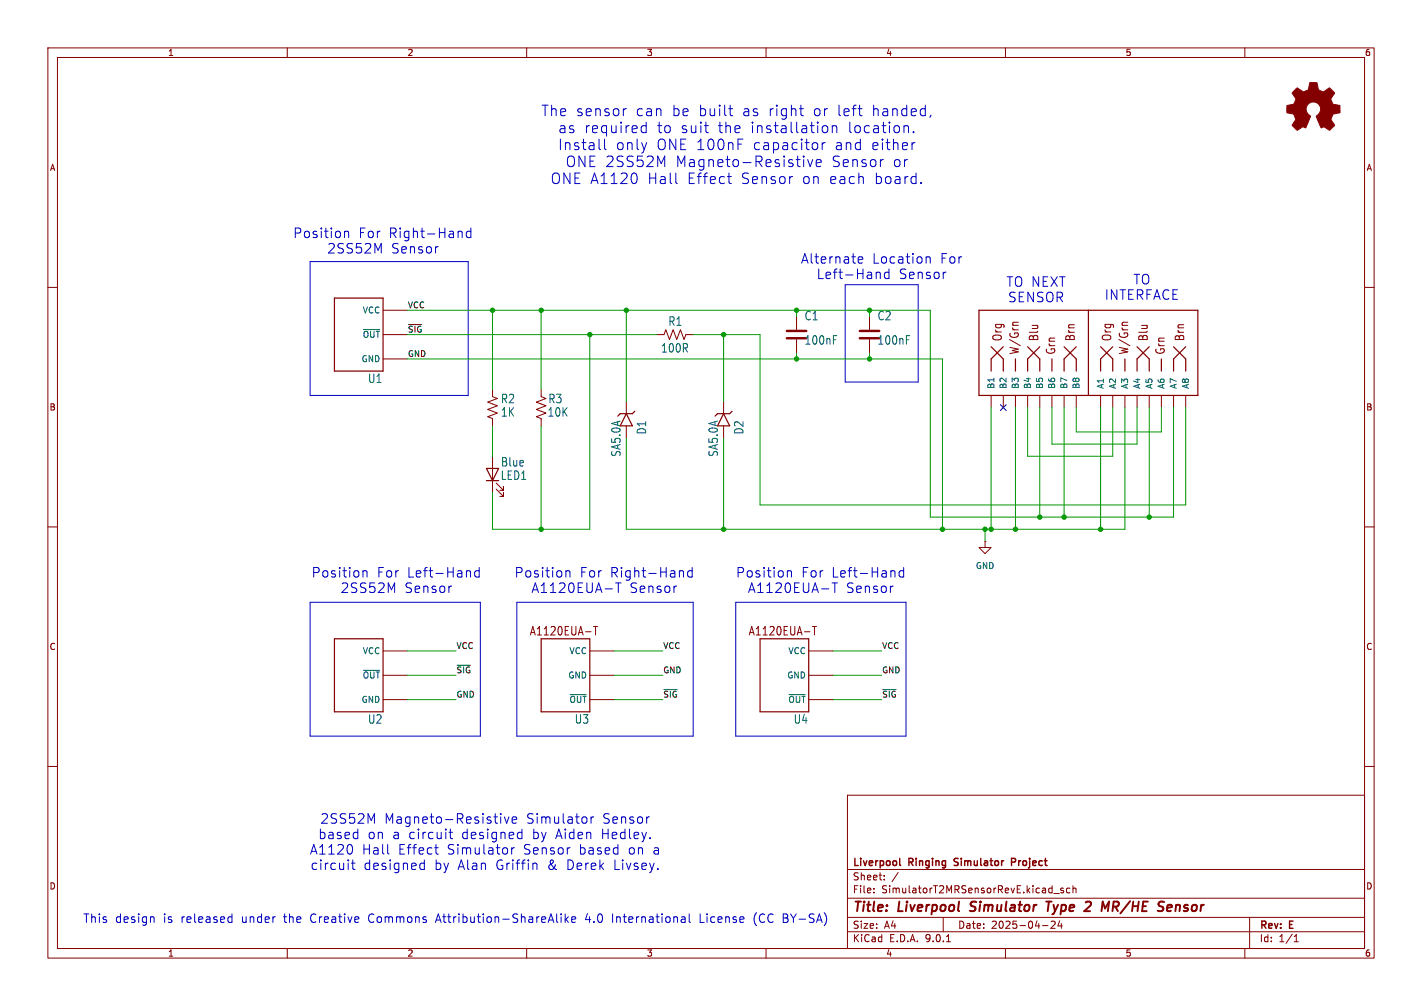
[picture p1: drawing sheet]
<svg xmlns="http://www.w3.org/2000/svg" width="297mm" height="210mm" viewBox="0 0 297 210" stroke-linecap="round" stroke-linejoin="round" font-family="sans-serif">
<g fill="none" stroke="#840000" stroke-width=".21">
<path d="M10 10h277v190h-277zM12 12h273v186h-273zM60 10v2M110 10v2M160 10v2M210 10v2M260 10v2M10 60h2M80 64.8h5.1M80 69.9h5.1M80 74.9h5.1M137.2 69.9h1.5l.4-1.1 .7 2.1 .8-2.1 .8 2.1 .7-2.1 .8 2.1 .4-1h1.5"/>
<path d="M166.4 66v2.8M166.4 70.9v2.8M181.6 66v2.8M181.6 70.9v2.8M212.7 67.3h-1.1M235.6 67.3h-1.1M285 60h2M102.9 81.3v1.5l1 .4-2 .7 2 .8-2 .8 2 .7-2 .8 1 .4v1.5M102.9 95.3v7.6M113 81.3v1.5l1 .4-2 .7 2 .8-2 .8 2 .7-2 .8 1 .4v1.5M130.8 83.8v2.6M130.8 88.9v2.5"/>
<path d="M151.1 83.8v2.6M151.1 88.9v2.5M207 82.6v2.5M209.5 82.6v2.5M212.1 82.6v2.5M214.6 82.6v2.5M217.2 82.6v2.5M219.7 82.6v2.5M222.2 82.6v2.5M224.8 82.6v2.5M229.9 82.6v2.5M232.4 82.6v2.5"/>
<path d="M234.9 82.6v2.5M237.5 82.6v2.5M240 82.6v2.5M242.6 82.6v2.5M245.1 82.6v2.5M247.6 82.6v2.5M10 110h2M103.6 102.1l1.6 1.5v-.7v.7h-.8M103.6 100.8l1.6 1.6v-.8v.8h-.8M205.7 113v1.3h1.3l-1.3 1.3-1.2-1.3h1.2M205.7 113h.1M285 110h2"/>
<path d="M80 135.9h5.1M123.2 135.9h5.1M124 130.8h.8M124.4 130.8v1.8M168.9 135.9h5.1M169.7 130.8h.8M170.1 130.8v1.8M80 141h5.1M80 146.1h5.1M123.2 141h5.1M123.2 146.1h5.1M168.9 141h5.1"/>
<path d="M168.9 146.1h5.1M10 160h2M177 166h108v32h-108zM285 160h2M60 198v2M110 198v2M160 198v2M177 194.5h108M177 191.5h108M177 187.5h108M177 181.5h108M182.5 186.3v.1"/>
<path d="M182.5 185.5v.1M184.7 183.6v.1M184.7 182.8v.1M187.6 182.1l-1.3 2M197 191.5v3M197.7 196.6h.8M210 198v2M217.7 193.2h1.2M219.7 192.3l-.2 .1M220.1 186.5h1.1M220.3 192.4v.5l-.8 .9h.9M221.3 192.2l-.3 1.1h.9"/>
<path d="M221.7 192.8v1M222.1 185.5l-.4-.1-.2 .2 .1 .2 .5 .2v.3h-.6M223.5 185.5l-.5-.1-.3 .3 .2 .6h.6M224.1 185.5l.2-.1 .4 .1v.9M224.1 184.9v1.5M260 198v2M261 191.5v6.5M270.3 196.6h.9M270.3 195.5l.4-.4v1.5"/>
</g>
<path d="M202.6 190.1l.2 .1M202.9 188.4l-.1 .6M218.5 188.2h1.1M219.1 188.2l-.3 2M227.7 188.3l.2 .3-.2 .5M232.5 189.3h.7M232.6 188.2l-.3 2M243.8 189.5l.9-.1v-.4h-.8l-.2 .9 .3 .3 .6-.1" fill="none" stroke="#840000" stroke-width=".4"/>
<path d="M199.3 179.3v.5M212 179.3l-.7-.1v1.5M212 179.9l-.7 .1M188 180.6l.1 .1M199.3 180.6l.2 .1" fill="none" stroke="#840000" stroke-width=".3"/>
<g fill="none" stroke="#840000" stroke-width=".25">
<path d="M69.8 62.2h10.2v15.3h-10.2zM204.5 64.8h45.7v17.8h-45.7zM207 72.4l2.5 2.5v2.6M209.5 72.4l-2.5 2.5v2.6M212.1 74.9v2.6M214.6 72.4l2.6 2.5v2.6M217.2 72.4l-2.6 2.5v2.6M219.7 74.9v2.6M222.2 72.4l2.6 2.5v2.6M224.8 72.4l-2.6 2.5v2.6M227.3 64.8v17.8M229.9 72.4l2.5 2.5v2.6"/>
<path d="M232.4 72.4l-2.5 2.5v2.6M234.9 74.9v2.6M237.5 72.4l2.5 2.5v2.6M240 72.4l-2.5 2.5v2.6M242.6 74.9v2.6M245.1 72.4l2.5 2.5v2.6M247.6 72.4l-2.5 2.5v2.6M101.6 97.8h2.5l-1.2 2.5zM130.8 86.4l1.3 2.5h-2.6zM132.6 85.9l-.5 .5h-2.6l-.5 .5M151.1 86.4l1.3 2.5h-2.5zM152.9 85.9l-.5 .5h-2.5l-.5 .5"/>
<path d="M101.6 100.3h2.5M69.8 133.4h10.2v15.2h-10.2zM113 133.4h10.2v15.2h-10.2zM158.7 133.4h10.2v15.2h-10.2z"/>
</g>
<path d="M75.9 68.8h3.4M174.1 70.1h.7M189.3 70.1h.7M75.9 139.9h3.4M119.1 145h3.4M164.8 145h3.4" fill="none" stroke="#006464" stroke-width=".21"/>
<path d="M270.4 18.8l.6-.5 .6 .5a1.06 1.06 0 0 0 1.2 .2 1.06 1.06 0 0 0 .6-1l.2-.8 1.5 .1 .1 .5a1.13 1.13 0 0 0 .7 1.2l.5 .2 1.3-.9 1 1.1-.4 .7a.75 .75 0 0 0-.1 1.2l.2 .4 1.5 .3v1.5l-.8 .2a.8 .8 0 0 0-1 .8v.2a1.72 1.72 0 0 0 .6 1.4v.2l-1 .9-.8-.5a.61 .61 0 0 0-1 0l-1-2.4a1.73 1.73 0 0 0 .2-2.8 1.54 1.54 0 0 0-2.2 .7 1.54 1.54 0 0 0 .8 2.1l-.9 2.2a.4 .4 0 0 1-.3 .2 .4 .4 0 0 1-.4-.3l-1.2 .8-.9-.9-.1-.2 .8-1.2-.3-.5a.71 .71 0 0 0-.9-.7l-.7-.2v-1.5l.4-.1a1.11 1.11 0 0 0 1.3-.7 .75 .75 0 0 0-.2-1.2l-.4-.6z" fill="#840000" stroke="#840000" stroke-width=".21"/>
<path d="M164.3 69.1h4.1M164.3 70.6h4.1M179.6 69.1h4M179.6 70.6h4" fill="none" stroke="#840000" stroke-width=".51"/>
<path d="M85.3 67.8h2.8M95.5 138.9h2.7M138.7 144h2.7M184.4 144h2.7" fill="none" stroke="#0f0f0f" stroke-width=".21"/>
<g fill="none" stroke="#0000c2" stroke-width=".21">
<path d="M125.2 31.1l.2 .1M126.3 29v1.9l.3 .3M130.8 22.7l-.4 .1M133 36.5l.1 .5-.1 .9M134 27.5l.3 .2 .7-.1M135 25.5v2.2M135 26.3l-.7-.1-.3 .2M141.2 38.2l.3 .1M147.1 26.2h.9M147.7 27.7h.3M151.9 36.9h.9M152.2 22.7h.8"/>
<path d="M152.2 38l.2 .2 .4 .1M152.5 22v1.8l.1 .3 .4 .1M154.1 29h1.1M165.3 36.9h.3M167 22.7h.8M167.4 24.1l.4 .1M167.9 33.3v1.5M168.7 33.3l.5 1.5 .5-1.5M170.5 34l1-.2-.1-.4-.6-.1-.3 .3 .1 1.1 .2 .1 .6-.1M170.7 30l.1 .2-.1 .8M171.7 29.8v1.4M171.9 26.3a.6 .6 0 0 1 1 .4v.6a.6 .6 0 0 1-1 .3"/>
<path d="M172.4 29.8l-.5 .1-.2 .3M173.8 26.4a.55 .55 0 0 1 1 .1v1.2M173.8 26.2v1.5M179.2 22.7h.9M179.9 24.2h.2M184.3 33.3h.2M189.1 26.2l.5 .1 .2 .2v1.2M190.8 27.5l.1 .1-.1 .1M190.8 27.5l-.1 .1 .1 .1M190.8 27.5v.2M191.1 29.8l-.4 .1M192.4 38.1l.1 .1-.1 .1"/>
<path d="M192.4 38.1l-.1 .1 .1 .1M192.4 38.1v.2M194.4 24.1l-.2 .4M64.8 54.6h33v28h-33zM72 48.3v1.3M72 48.5a.5 .5 0 0 1 .8 .1v1M96 48.3l.4 .1 .1 .2v1M98.3 48.4l-.5-.1-.4 .4v.5l.2 .3h.7M98.3 47.6v2M176.5 59.4h15.3v20.4h-15.3zM179.2 54.3l1-.2-.1-.4-.6-.1-.3 .3 .1 .9h.8M183.3 56.8h.3l.3 .3v1.1"/>
<path d="M185.7 56.9l-.6-.1-.4 .4v.6l.2 .3h.8M185.7 56.2v2M193.4 53.8a.5 .5 0 0 1 .9 .1v1M197.4 56.8h.2M75.8 119.3a.5 .5 0 0 1 .9 .1v1.1M75.8 119.1v1.4M98 119.1l.3 .3v1.1M100.1 119.2l-.6-.1-.4 .4v.6l.2 .3h.8M100.1 118.5v2M118.2 119.3a.5 .5 0 0 1 .8 .1v1.1M118.2 119.1v1.4M142.2 119.1h.3l.3 .3v1.1"/>
<path d="M144.6 119.2l-.6-.1-.4 .4v.6l.2 .3h.8M144.6 118.5v2M164.4 119.1v1.4M164.4 119.3a.5 .5 0 0 1 .9 .1v1.1M186.6 119.1l.3 .3v1.1M188.7 119.2l-.5-.1-.4 .4v.6l.2 .3h.7M188.7 118.5v2M64.8 125.7h35.5v28h-35.5zM94.1 122.4h.2M107.9 125.7h36.9v28h-36.9zM129.1 121.7v2M153.7 125.7h35.5v28h-35.5z"/>
<path d="M174.4 121.7v2M186.4 122.4h.1M73.5 176.7v1.2M73.7 179.5v1.7l.1 .2 .4 .1M81.1 178.2l.2 .1M88.6 179.5v2M90.8 177h.7M91.2 178.2l.3 .1M94.1 173.1v1.7l.1 .2 .3 .1M104.6 169.9v.1M104.6 170.5v1.4M105.3 170.5l.5 1.4 .5-1.4"/>
<path d="M106.9 177v1.3M107 171.2l.9-.2-.1-.4-.5-.1-.3 .3 .1 1h.7M107.3 177l-.4 .3M108.4 173.7l.6 .1M109 175l-.6 .1M109 173.1v2M123.4 170.5v1.4M124 170.5l-.4 .1-.2 .3M31.9 191.4l.3 .2v1M47.9 191.4l.5 .1M48.4 190.8v1.8M48.4 192.5l-.5 .1"/>
<path d="M73.4 180.2h.8M87.9 180.3h.7M87.9 181.4h.7M111.6 180.2h.3l.3 .3v1M116.3 190.8v1.5l.2 .3M117.2 190.8v.2M117.2 191.4v1.2M118 190.8v1.8M118.2 191.9l.5 .7M118.7 191.4l-.7 .7M119.4 192l.8-.2v-.3l-.5-.1-.3 .2 .1 .9h.7M142.5 191.4h.3l.3 .2v1"/>
<path d="M143.1 192.5l-.6 .1M143.1 191.8l-.6 .1M144 190.8v1.5l.2 .3M163.6 191.6h.6M164.2 190.8h-.6v1.8h.7"/>
</g>
<g fill="none" stroke="#009600" stroke-width=".21">
<path d="M85.1 69.9h52.1M85.1 64.8h109.2v43.2h50.8v-22.9M85.1 74.9h111.7v35.6M102.9 64.8v16.5M113 64.8v16.5M123.2 69.9v40.6h-20.3v-7.6M130.8 64.8v19M144.8 69.9h13.9v35.5h88.9v-20.3M151.1 69.9v13.9M166.4 64.8v1.2M166.4 73.7v1.2M181.6 64.8v1.2"/>
<path d="M181.6 73.7v1.2M102.9 88.9v6.4M113 88.9v21.6M151.1 91.4v19.1M207 85.1v25.4M212.1 85.1v25.4M214.6 85.1v10.2h17.8v-10.2M217.2 85.1v22.9M219.7 85.1v7.6h17.8v-7.6M222.2 85.1v22.9M224.8 85.1v5.1h17.8v-5.1M229.9 85.1v25.4"/>
<path d="M234.9 85.1v25.4h-104.1v-19.1M240 85.1v22.9M205.7 110.5v2.5M85.1 135.9h10.1M128.3 135.9h10.1M174 135.9h10.1M85.1 141h10.1M85.1 146.1h10.1M128.3 141h10.1M128.3 146.1h10.1M174 141h10.1M174 146.1h10.1"/>
</g>
<path d="M208.9 84.5l1.3 1.2M210.2 84.5l-1.3 1.2" fill="none" stroke="#000084" stroke-width=".21"/>
<g fill="#009600" stroke="#009600" stroke-width=".21">
<circle cx="130.8" cy="64.8" r=".46"/>
<circle cx="123.2" cy="69.9" r=".46"/>
<circle cx="113" cy="64.8" r=".46"/>
<circle cx="102.9" cy="64.8" r=".46"/>
<circle cx="113" cy="110.5" r=".46"/>
<circle cx="181.6" cy="64.8" r=".46"/>
<circle cx="151.1" cy="69.9" r=".46"/>
<circle cx="166.4" cy="74.9" r=".46"/>
<circle cx="166.4" cy="64.8" r=".46"/>
<circle cx="181.6" cy="74.9" r=".46"/>
<circle cx="240" cy="108" r=".46"/>
<circle cx="229.9" cy="110.5" r=".46"/>
<circle cx="196.8" cy="110.5" r=".46"/>
<circle cx="151.1" cy="110.5" r=".46"/>
<circle cx="212.1" cy="110.5" r=".46"/>
<circle cx="207" cy="110.5" r=".46"/>
<circle cx="217.2" cy="108" r=".46"/>
<circle cx="222.2" cy="108" r=".46"/>
<circle cx="205.7" cy="110.5" r=".46"/>
</g>
<g font-size="3.1" fill="#0000c2">
<text x="113" y="24.5">The sensor</text>
<text x="116.5" y="28">as</text>
<text x="122" y="28">required</text>
<text x="132.7" y="24.5">can</text>
<text x="137.2" y="28">to</text>
<text x="140.3" y="24.5">be</text>
<text x="142.1" y="28">suit</text>
<text x="145.9" y="24.5">built</text>
<text x="149.9" y="28">the</text>
<text x="155" y="24.5">as</text>
<text x="156.7" y="28">installation</text>
<text x="160.5" y="24.5">right</text>
<text x="169.8" y="24.5">or</text>
<text x="174.8" y="24.5">left</text>
<text x="177.1" y="28">location.</text>
<text x="182.1" y="24.5">handed,</text>
<text x="116.5" y="31.6">Install</text>
<text x="118.1" y="35.1">ONE 2SS52M</text>
<text x="128.6" y="31.6">only</text>
<text x="137.1" y="31.6">ONE 100nF</text>
<text x="141.1" y="35.1">Magneto-Resistive</text>
<text x="157.2" y="31.6">capacitor</text>
<text x="173.7" y="35.1">Sensor</text>
<text x="174.3" y="31.6">and</text>
<text x="182" y="31.6">either</text>
<text x="186.5" y="35.1">or</text>
<text x="114.9" y="38.6">ONE A1120</text>
<text x="135.2" y="38.6">Hall</text>
<text x="143.5" y="38.6">Effect</text>
<text x="154.7" y="38.6">Sensor</text>
<text x="167.5" y="38.6">on</text>
<text x="173.2" y="38.6">each</text>
<text x="182.6" y="38.6">board.</text>
</g>
<g font-size="2.8" fill="#0000c2">
<text x="61.2" y="49.9">Position</text>
<text x="68.3" y="53.1">2SS52M</text>
<text x="74.8" y="49.9">For</text>
<text x="81.2" y="49.9">Right-Hand</text>
<text x="81.7" y="53.1">Sensor</text>
<text x="167.2" y="55.2">Alternate</text>
<text x="170.5" y="58.5">Left-Hand</text>
<text x="182.1" y="55.2">Location</text>
<text x="187.7" y="58.5">Sensor</text>
<text x="196.4" y="55.2">For</text>
<text x="236.7" y="59.5">TO</text>
<text x="210.1" y="60">TO NEXT</text>
<text x="210.5" y="63.3">SENSOR</text>
<text x="230.7" y="62.7">INTERFACE</text>
<text x="65" y="120.8">Position</text>
<text x="71.1" y="124">2SS52M</text>
<text x="78.7" y="120.8">For</text>
<text x="84.5" y="124">Sensor</text>
<text x="85" y="120.8">Left-Hand</text>
<text x="107.4" y="120.8">Position</text>
<text x="110.9" y="124">A1120EUA-T</text>
<text x="121.1" y="120.8">For</text>
<text x="127.4" y="120.8">Right-Hand</text>
<text x="131.5" y="124">Sensor</text>
<text x="153.7" y="120.8">Position</text>
<text x="156.1" y="124">A1120EUA-T</text>
<text x="167.3" y="120.8">For</text>
<text x="173.7" y="120.8">Left-Hand</text>
<text x="176.7" y="124">Sensor</text>
<text x="66.8" y="172.2">2SS52M</text>
<text x="80.2" y="172.2">Magneto-Resistive</text>
<text x="109.9" y="172.2">Simulator</text>
<text x="125.9" y="172.2">Sensor</text>
<text x="64.7" y="178.6">A1120</text>
<text x="66.4" y="175.4">based</text>
<text x="75.6" y="178.6">Hall</text>
<text x="76.8" y="175.4">on</text>
<text x="82" y="175.4">a circuit</text>
<text x="83.1" y="178.6">Effect</text>
<text x="93.4" y="178.6">Simulator</text>
<text x="96.5" y="175.4">designed</text>
<text x="109.4" y="178.6">Sensor</text>
<text x="111.3" y="175.4">by</text>
<text x="116.2" y="175.4">Aiden</text>
<text x="121" y="178.6">based</text>
<text x="125.8" y="175.4">Hedley.</text>
<text x="131.4" y="178.6">on</text>
<text x="136.6" y="178.6">a</text>
<text x="64.8" y="181.8">circuit</text>
<text x="75.9" y="181.8">designed</text>
<text x="90.7" y="181.8">by</text>
<text x="95.6" y="181.8">Alan</text>
<text x="103.6" y="181.8">Griffin</text>
<text x="114.4" y="181.8">&amp;</text>
<text x="118.5" y="181.8">Derek</text>
<text x="128.3" y="181.8">Livsey.</text>
</g>
<g font-size="2.8" fill="#840000">
<text x="178" y="190.9">Title:</text>
<text x="187.7" y="190.9">Liverpool</text>
<text x="203.5" y="190.9">Simulator</text>
<text x="220.2" y="190.9">Type</text>
<text x="229.1" y="190.9">2</text>
<text x="233.3" y="190.9">MR/HE</text>
<text x="245.9" y="190.9">Sensor</text>
</g>
<g font-size="2.5" fill="#006464">
<text x="139.5" y="68.2">R1</text>
<text x="167.9" y="67.1">C1</text>
<text x="183.2" y="67.1">C2</text>
<text x="138" y="73.8">100R</text>
<text x="167.9" y="72.2">100nF</text>
<text x="183.2" y="72.2">100nF</text>
<text x="76.8" y="80.2">U1</text>
<text x="104.5" y="84.4">R2</text>
<text x="104.5" y="87.2">1K</text>
<text x="114.3" y="87.2">10K</text>
<text x="114.4" y="84.4">R3</text>
<text x="129.8" y="95.5" transform="rotate(-90 129.8 95.5)">SA5.0A</text>
<text x="135.2" y="90.8" transform="rotate(-90 135.2 90.8)">D1</text>
<text x="150.1" y="95.5" transform="rotate(-90 150.1 95.5)">SA5.0A</text>
<text x="155.5" y="90.8" transform="rotate(-90 155.5 90.8)">D2</text>
<text x="104.5" y="100.4">LED1</text>
<text x="104.6" y="97.6">Blue</text>
<text x="76.8" y="151.3">U2</text>
<text x="120" y="151.3">U3</text>
<text x="165.7" y="151.3">U4</text>
</g>
<g font-size="2.5" fill="#840000">
<text x="209.4" y="71.3" transform="rotate(-90 209.4 71.3)">Org</text>
<text x="217.1" y="71.3" transform="rotate(-90 217.1 71.3)">Blu</text>
<text x="224.7" y="71.3" transform="rotate(-90 224.7 71.3)">Brn</text>
<text x="232.3" y="71.3" transform="rotate(-90 232.3 71.3)">Org</text>
<text x="239.9" y="71.3" transform="rotate(-90 239.9 71.3)">Blu</text>
<text x="247.5" y="71.3" transform="rotate(-90 247.5 71.3)">Brn</text>
<text x="213" y="74.1" transform="rotate(-90 213 74.1)">W/Grn</text>
<text x="220.6" y="74.1" transform="rotate(-90 220.6 74.1)">Grn</text>
<text x="235.9" y="74.1" transform="rotate(-90 235.9 74.1)">W/Grn</text>
<text x="243.5" y="74.1" transform="rotate(-90 243.5 74.1)">Grn</text>
<text x="110.6" y="132.9">A1120EUA-T</text>
<text x="156.3" y="132.9">A1120EUA-T</text>
</g>
<g font-size="2.5" fill="#0000c2">
<text x="17.3" y="192.8">This</text>
<text x="24" y="192.8">design</text>
<text x="34.1" y="192.8">is</text>
<text x="37.8" y="192.8">released</text>
<text x="50.5" y="192.8">under</text>
<text x="59.4" y="192.8">the</text>
<text x="65" y="192.8">Creative</text>
<text x="77.3" y="192.8">Commons</text>
<text x="91.5" y="192.8">Attribution-ShareAlike</text>
<text x="122.8" y="192.8">4.0</text>
<text x="128.4" y="192.8">International</text>
<text x="146.8" y="192.8">License</text>
<text x="158.2" y="192.8">(CC</text>
<text x="164.4" y="192.8">BY-SA)</text>
</g>
<g font-size="2.1" fill="#840000">
<text x="178" y="184">Sheet:</text>
<text x="178" y="181.2">Liverpool</text>
<text x="189.9" y="181.2">Ringing</text>
<text x="200" y="181.2">Simulator</text>
<text x="212.5" y="181.2">Project</text>
<text x="178" y="186.7">File:</text>
<text x="184.1" y="186.7">SimulatorT2MRSensorRevE.kicad_sch</text>
<text x="178" y="196.9">KiCad</text>
<text x="178" y="194.1">Size:</text>
<text x="184.7" y="194.1">A4</text>
<text x="185.7" y="196.9">E.D.A.</text>
<text x="193.3" y="196.9">9.0.1</text>
<text x="200" y="194.1">Date:</text>
<text x="207" y="194.1">2025-04-24</text>
<text x="263" y="194.3">Rev:</text>
<text x="263" y="196.9">Id:</text>
<text x="267.1" y="196.9">1/1</text>
<text x="269.4" y="194.3">E</text>
</g>
<g font-size="1.8" fill="#840000">
<text x="35" y="11.9">1</text>
<text x="85" y="11.9">2</text>
<text x="135" y="11.9">3</text>
<text x="185" y="11.9">4</text>
<text x="235" y="11.9">5</text>
<text x="285" y="11.9">6</text>
<text x="10.3" y="35.9">A</text>
<text x="285.3" y="35.9">A</text>
<text x="10.3" y="85.9">B</text>
<text x="285.3" y="85.9">B</text>
<text x="10.3" y="135.9">C</text>
<text x="285.3" y="135.9">C</text>
<text x="10.3" y="185.9">D</text>
<text x="285.3" y="185.9">D</text>
<text x="35" y="199.9">1</text>
<text x="85" y="199.9">2</text>
<text x="135" y="199.9">3</text>
<text x="185" y="199.9">4</text>
<text x="235" y="199.9">5</text>
<text x="285" y="199.9">6</text>
</g>
<g font-size="1.8" fill="#006464">
<text x="75.7" y="65.6">VCC</text>
<text x="75.7" y="70.7">~{OUT}</text>
<text x="75.4" y="75.8">GND</text>
<text x="207.9" y="81.3" transform="rotate(-90 207.9 81.3)">B1</text>
<text x="210.4" y="81.3" transform="rotate(-90 210.4 81.3)">B2</text>
<text x="213" y="81.3" transform="rotate(-90 213 81.3)">B3</text>
<text x="215.5" y="81.3" transform="rotate(-90 215.5 81.3)">B4</text>
<text x="218" y="81.3" transform="rotate(-90 218 81.3)">B5</text>
<text x="220.6" y="81.3" transform="rotate(-90 220.6 81.3)">B6</text>
<text x="223.1" y="81.3" transform="rotate(-90 223.1 81.3)">B7</text>
<text x="225.7" y="81.3" transform="rotate(-90 225.7 81.3)">B8</text>
<text x="230.7" y="81.3" transform="rotate(-90 230.7 81.3)">A1</text>
<text x="233.3" y="81.3" transform="rotate(-90 233.3 81.3)">A2</text>
<text x="235.8" y="81.3" transform="rotate(-90 235.8 81.3)">A3</text>
<text x="238.4" y="81.3" transform="rotate(-90 238.4 81.3)">A4</text>
<text x="240.9" y="81.3" transform="rotate(-90 240.9 81.3)">A5</text>
<text x="243.4" y="81.3" transform="rotate(-90 243.4 81.3)">A6</text>
<text x="246" y="81.3" transform="rotate(-90 246 81.3)">A7</text>
<text x="248.5" y="81.3" transform="rotate(-90 248.5 81.3)">A8</text>
<text x="203.7" y="119">GND</text>
<text x="75.7" y="136.8">VCC</text>
<text x="118.9" y="136.8">VCC</text>
<text x="164.6" y="136.8">VCC</text>
<text x="75.7" y="141.8">~{OUT}</text>
<text x="118.6" y="141.8">GND</text>
<text x="164.3" y="141.8">GND</text>
<text x="75.4" y="146.9">GND</text>
<text x="118.9" y="146.9">~{OUT}</text>
<text x="164.6" y="146.9">~{OUT}</text>
</g>
<g font-size="1.7" fill="#0f0f0f">
<text x="85.1" y="64.4">VCC</text>
<text x="85.1" y="69.5">~{SIG}</text>
<text x="85.1" y="74.6">GND</text>
<text x="95.2" y="135.5">VCC</text>
<text x="138.4" y="135.5">VCC</text>
<text x="184.1" y="135.5">VCC</text>
<text x="95.2" y="140.6">~{SIG}</text>
<text x="138.4" y="140.6">GND</text>
<text x="184.1" y="140.6">GND</text>
<text x="95.2" y="145.7">GND</text>
<text x="138.4" y="145.7">~{SIG}</text>
<text x="184.1" y="145.7">~{SIG}</text>
</g>
</svg>
